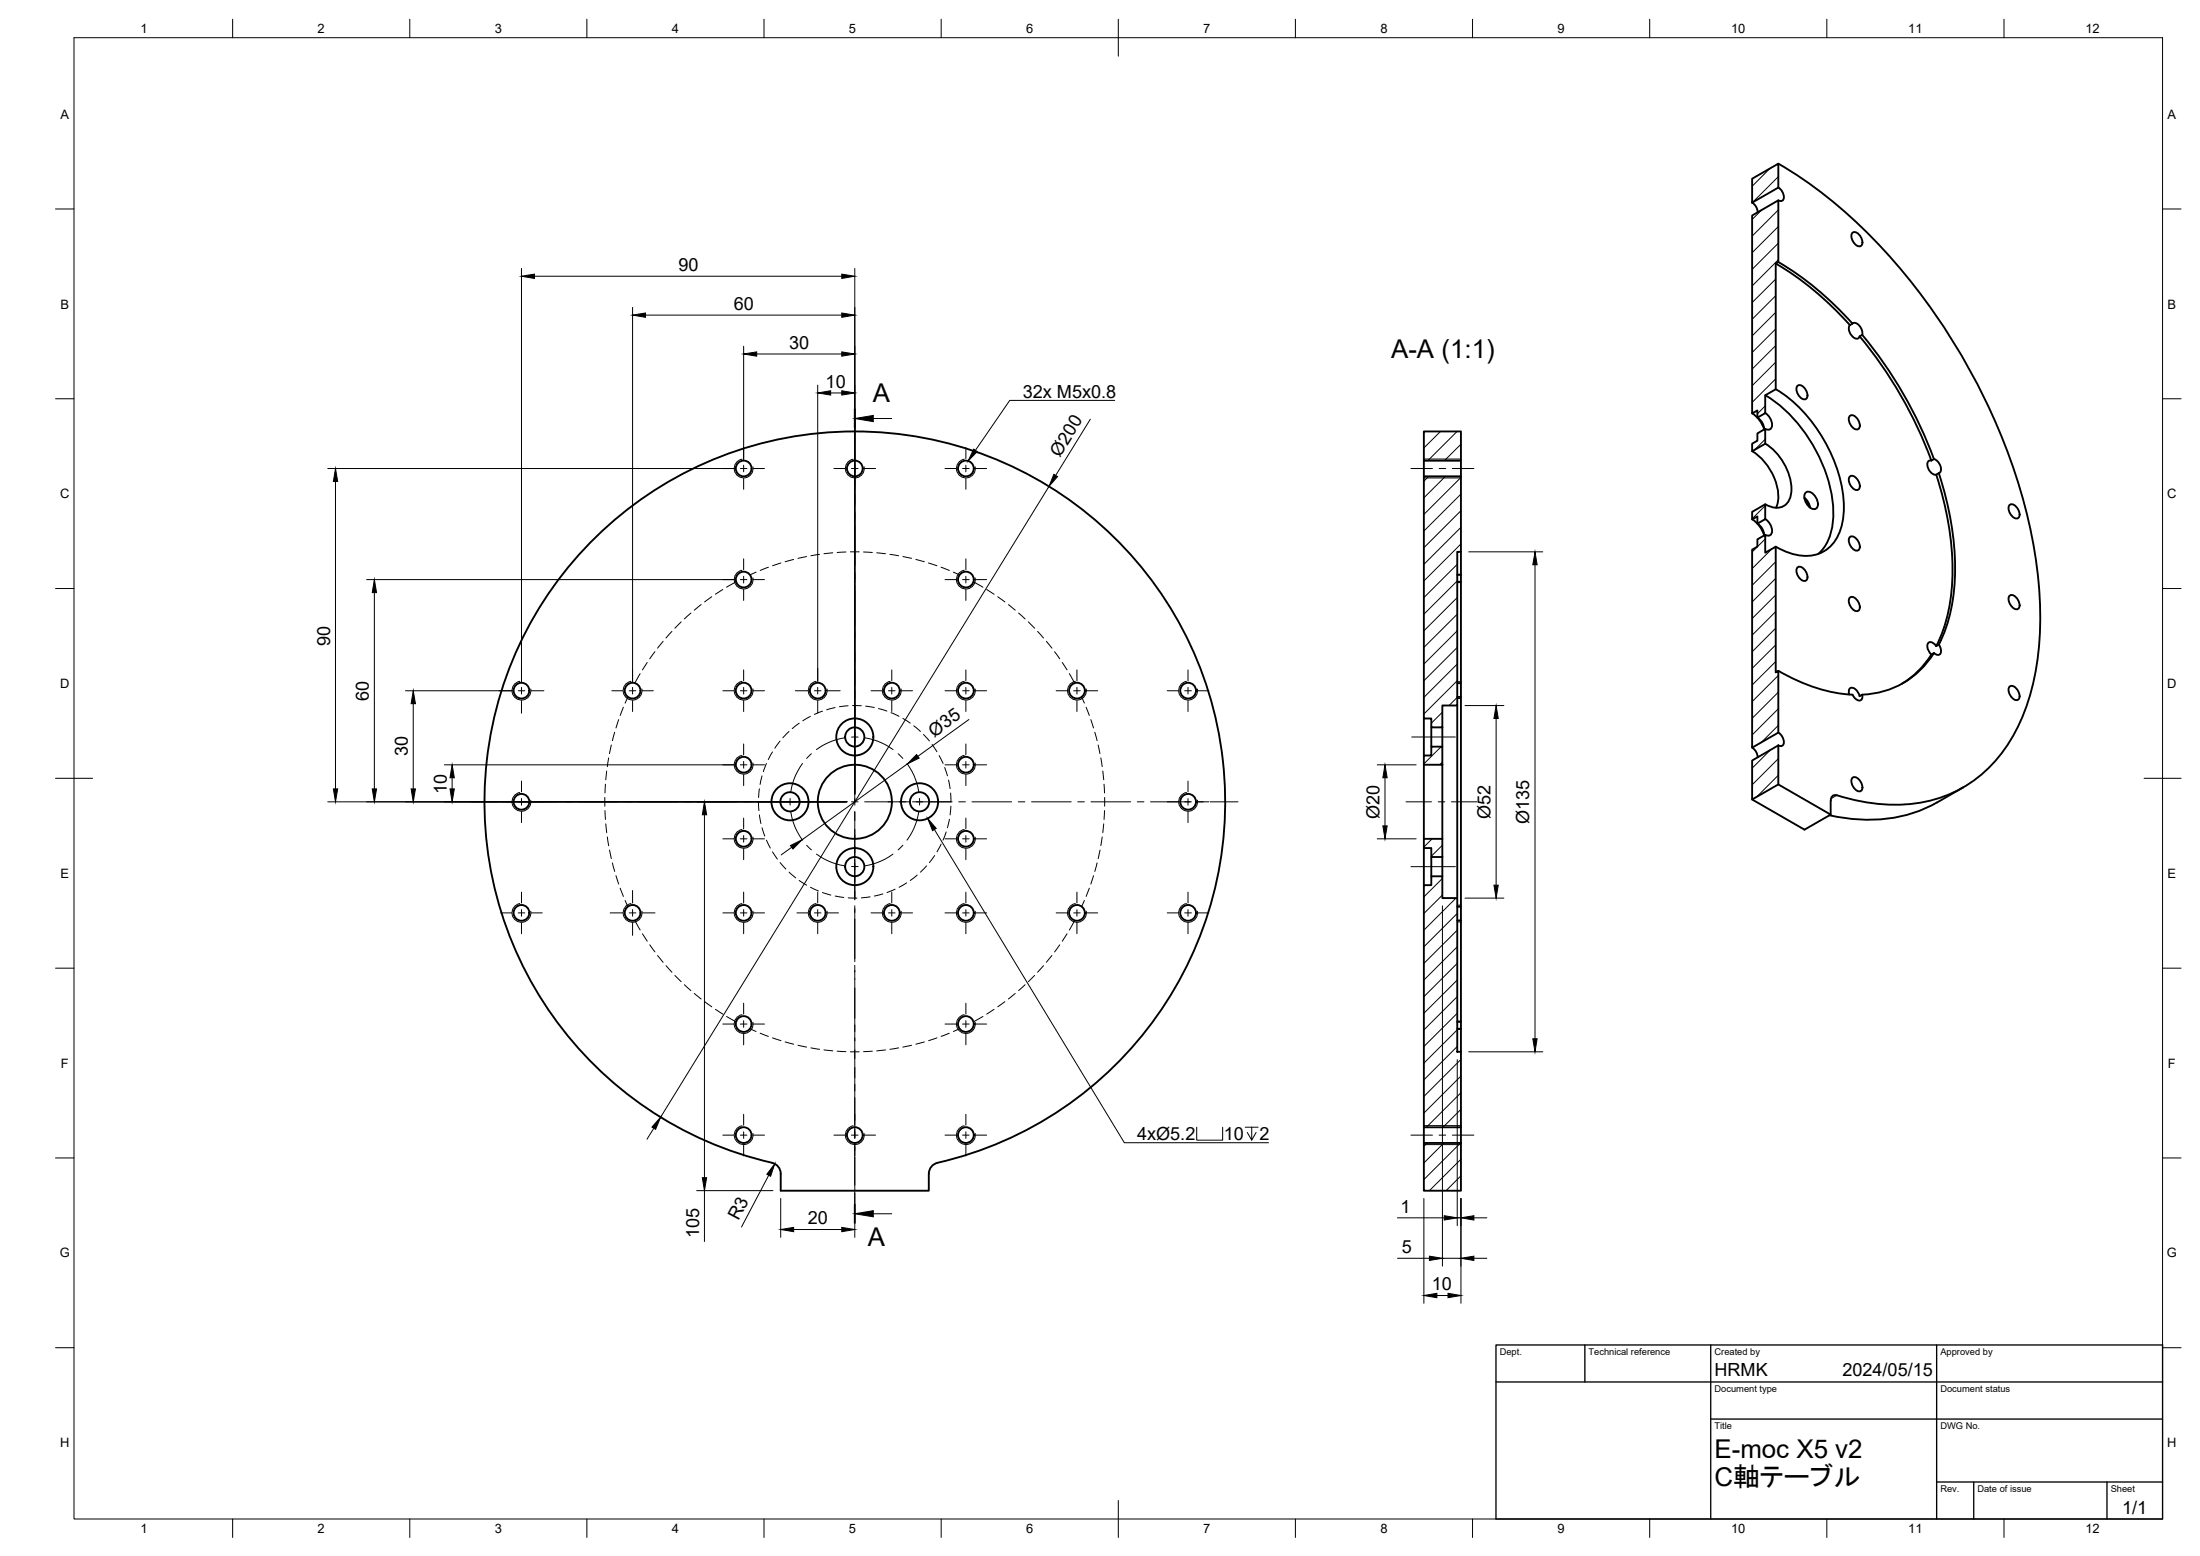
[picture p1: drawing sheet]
<svg xmlns="http://www.w3.org/2000/svg" width="594mm" height="420mm" viewBox="0 0 594 420" stroke-linecap="round" stroke-linejoin="round" font-family="sans-serif">
<!-- layer: Visible -->
<g fill="none" stroke="#000" stroke-width=".51">
<path d="M473.1 58.2l7.1-4.1v16.7l-.7 .4v33.9l-2.8 1.6v4.9l-2.1 1.2v-2l-1.5 .8zM473.1 48.3l7.1-4.1v6.5l-7.1 4zM473.1 54.7a3.4 3.4 0 0 1 1.5 2.6M480.2 50.6a2.79 2.79 0 0 1 1.2 3.5l-.7 .2-.5-.2M480.2 44.2a134.9 134.9 0 0 1 40.5 38.1 163.6 163.6 0 0 1 28.2 63.9 92.5 92.5 0 0 1-.3 40 42.6 42.6 0 0 1-16 24.8 37.7 37.7 0 0 1-28.1 5.7l-4.2-.8-4.3-1.1a1.24 1.24 0 0 0-1.6 1.4l-.1 3.8-7 4-14.2-8.1M479.5 71.2a83.8 83.8 0 0 1 20 16.6M480.2 70.8a83.8 83.8 0 0 1 20 16.6 1.58 1.58 0 0 1 2.2 .9l.5 1.3v.8M500.2 62.9a1.73 1.73 0 0 1 2.3 1.1l.2 .5a1.21 1.21 0 0 1 .3 1.2 1.21 1.21 0 0 1-1.1 .8 2.82 2.82 0 0 1-1.7-3.6zM499.5 87.8a2.67 2.67 0 0 0 2.1 3.7l.6-.7M500.2 87.4l-.7 .4M502.2 90.8a115.2 115.2 0 0 1 19.3 33.6M502.9 90.4l-.7 .4"/>
<path d="M502.9 90.4a115.2 115.2 0 0 1 19.3 33.6M384.5 116.5h10v7.9h-10zM473.1 111.6a8 8 0 0 1 3.3 4.4 4 4 0 0 0-1.8-3.2M474.6 117l2.1-1.2v4l-3.6 2.1v-2.1l1.5-.8zM476.7 106.7a40.5 40.5 0 0 1 18.4 32 14.3 14.3 0 0 1-4.1 10.9M476.7 119.8a15.2 15.2 0 0 1 7 13.4 4 4 0 0 1-6 3.5l-1-.5M476.7 111.6a3.5 3.5 0 0 1 1.6 4.1 1.14 1.14 0 0 1-1.6 .1M479.5 105.1a40.6 40.6 0 0 1 18.4 31.8 13.8 13.8 0 0 1-4.3 11.2 10.8 10.8 0 0 1-10.8 1.1l-3.3-1.6M485.4 104.2a1.73 1.73 0 0 1 2.2 1.1l.3 .5a1.21 1.21 0 0 1 .2 1.3 1.21 1.21 0 0 1-1 .7 2.82 2.82 0 0 1-1.7-3.6zM499.5 112.3a1.73 1.73 0 0 1 2.3 1.1l.2 .5a1.21 1.21 0 0 1 .3 1.3 1.21 1.21 0 0 1-1.1 .8 2.82 2.82 0 0 1-1.7-3.7zM384.5 128.6h10v20.4h-1v41.5h-4v5.9h-3v-2.4h-2zM384.5 124.4v4.2"/>
<path d="M394.5 124.4v4.2M473.1 138.2l3.6-2v4l-2.1 1.2v-2l-1.5 .9zM473.2 121.8a15.1 15.1 0 0 1 6.9 13.8l-.5 1.5M487.3 134.4l1 1.2 .5 1.4M487.3 134.6l1.3 2.3M487.5 133.1a1.63 1.63 0 0 1 2.5 .7 2.74 2.74 0 0 1 .4 3.6 2.28 2.28 0 0 1-2.6-1.5 2.89 2.89 0 0 1-.3-2.8zM499.5 128.7a1.73 1.73 0 0 1 2.3 1.1l.2 .5a1.21 1.21 0 0 1 .3 1.3 1.21 1.21 0 0 1-1.1 .7 2.82 2.82 0 0 1-1.7-3.6zM521.5 124.4a1.04 1.04 0 0 0-1.1 .5 1.04 1.04 0 0 0 .1 1.1 2.52 2.52 0 0 0 2.3 2.2M522.2 124l-.7 .4M522.2 123.9a2.81 2.81 0 0 1 1.7 3.7l-.3 .2M542.7 136.4a1.73 1.73 0 0 1 2.2 1.1l.3 .5a1.21 1.21 0 0 1 .2 1.2 1.21 1.21 0 0 1-1.1 .8 2.82 2.82 0 0 1-1.6-3.6zM394.5 149v6.2h-1"/>
<path d="M394.5 155.2v1.9h-1M394.5 157.1v27.4M473.1 140.2a7.9 7.9 0 0 1 3.3 4.4 4 4 0 0 0-1.8-3.2M474.6 145.6l2.1-1.2v4.8l2.8-1.6v33.9l.7-.4v16.7l-7.1 4.1v-53.5l1.5-.8zM476.7 140.2a3.5 3.5 0 0 1 1.6 4.1 1.14 1.14 0 0 1-1.6 .1M485.4 153.2a1.73 1.73 0 0 1 2.2 1.1l.3 .5a1.21 1.21 0 0 1 .2 1.3 1.21 1.21 0 0 1-1 .8 2.82 2.82 0 0 1-1.7-3.7zM499.5 145a1.73 1.73 0 0 1 2.3 1.1l.2 .5a1.21 1.21 0 0 1 .3 1.3 1.21 1.21 0 0 1-1.1 .8 2.82 2.82 0 0 1-1.7-3.7zM499.5 161.4a1.73 1.73 0 0 1 2.3 1.1l.2 .5a1.21 1.21 0 0 1 .3 1.3 1.21 1.21 0 0 1-1.1 .7 2.82 2.82 0 0 1-1.7-3.6zM521.5 176.7a24.4 24.4 0 0 1-7.9 8M522.2 176.3l-.7 .5M522.2 176.3a23.5 23.5 0 0 1-19.3 11.3M523.5 174.1l-.7 .4"/>
<path d="M523.6 174.1l.3 .5a1.46 1.46 0 0 1-.5 2.2l-1.1-.5M523.6 174.1a50.4 50.4 0 0 0 3.9-28.8l-1.2-7.4-1.2-5-1.6-5.1-.6 .4a75.4 75.4 0 0 1 3.5 35.3l-.8 3.9a33.8 33.8 0 0 1-2.8 7.1l-.6-.7a.99 .99 0 0 0-1.3-.4 .99 .99 0 0 0-.4 1.3l.4 1.3 .6 .7M542.7 160.9a1.73 1.73 0 0 1 2.2 1.1l.3 .5a1.21 1.21 0 0 1 .2 1.2 1.21 1.21 0 0 1-1.1 .8 2.82 2.82 0 0 1-1.6-3.6zM384.5 194v10M386.5 196.4v5.2M389.5 196.4v5.2M393.5 190.5v52M393.5 184.5h1v3.7h-1M394.5 188.2v56.6M480.2 197.8a2.79 2.79 0 0 1 1.2 3.5l-.7 .1-.5-.1M480.2 181.1a44.5 44.5 0 0 0 20 6.5l.3 .5a1.45 1.45 0 0 0 2.2 .8l.2-1.3M499.4 187.5a1.09 1.09 0 0 1 .1-1.5 1.09 1.09 0 0 1 1.5 .1l.9 1 .3 .9"/>
<path d="M502.9 187.6l-.7 .4M542.7 185.4a1.73 1.73 0 0 1 2.2 1.1l.3 .5a1.21 1.21 0 0 1 .2 1.3 1.21 1.21 0 0 1-1.1 .7 2.82 2.82 0 0 1-1.6-3.6zM384.5 206.5v20M386.5 201.6h3v4.9h-5v-2.5h2zM389.5 206.5v20M473.1 205.4l7.1-4.1v10.5l-7.1 4.1zM473.1 201.9a3.4 3.4 0 0 1 1.5 2.6M480.2 211.8l14.1 8.2M500.2 210a1.73 1.73 0 0 1 2.3 1.2l.2 .4a1.21 1.21 0 0 1 .3 1.3 1.21 1.21 0 0 1-1.1 .8 2.82 2.82 0 0 1-1.7-3.7zM530.1 212.6a70.2 70.2 0 0 1-11.5 6.2 42 42 0 0 1-24.6 1.3M384.5 226.5h5v4.9h-3v-2.4h-2zM384.5 229v10"/>
<path d="M386.5 236.6h3v5.9h4v41.5h1v20.4h-10v-65.4h2zM386.5 231.4v5.2M389.5 231.4v5.2M393.5 244.8h1v3.7h-1M394.5 248.5v27.4M393.5 275.9h1v1.9h-1M394.5 277.8v6.2M208.5 314a2.99 2.99 0 0 1 2.3 2.9M208.5 314a100 100 0 0 1-60.2-153.9 100 100 0 0 1 165.2 .1 100 100 0 0 1-60.3 153.8 2.99 2.99 0 0 0-2.4 2.9M210.8 316.9v4.6h40v-4.6M384.5 308.6h10v12.9h-10zM384.5 304.4v4.2"/>
<path d="M394.5 304.4v4.2"/>
<circle cx="200.8" cy="126.5" r="2.13"/>
<circle cx="230.8" cy="126.5" r="2.13"/>
<circle cx="260.8" cy="126.5" r="2.13"/>
<circle cx="200.8" cy="156.5" r="2.13"/>
<circle cx="260.8" cy="156.5" r="2.13"/>
<circle cx="140.8" cy="186.5" r="2.13"/>
<circle cx="170.8" cy="186.5" r="2.13"/>
<circle cx="200.8" cy="186.5" r="2.13"/>
<circle cx="220.8" cy="186.5" r="2.13"/>
<circle cx="230.8" cy="199" r="2.59"/>
<circle cx="230.8" cy="199" r="5"/>
<circle cx="240.8" cy="186.5" r="2.13"/>
<circle cx="260.8" cy="186.5" r="2.13"/>
<circle cx="290.8" cy="186.5" r="2.13"/>
<circle cx="320.8" cy="186.5" r="2.13"/>
<circle cx="140.8" cy="216.5" r="2.13"/>
<circle cx="200.8" cy="206.5" r="2.13"/>
<circle cx="213.3" cy="216.5" r="5"/>
<circle cx="213.3" cy="216.5" r="2.59"/>
<circle cx="230.8" cy="216.5" r="10"/>
<circle cx="248.3" cy="216.5" r="5"/>
<circle cx="248.3" cy="216.5" r="2.59"/>
<circle cx="260.8" cy="206.5" r="2.13"/>
<circle cx="320.8" cy="216.5" r="2.13"/>
<circle cx="200.8" cy="226.5" r="2.13"/>
<circle cx="230.8" cy="234" r="2.59"/>
<circle cx="230.8" cy="234" r="5"/>
<circle cx="260.8" cy="226.5" r="2.13"/>
<circle cx="140.8" cy="246.5" r="2.13"/>
<circle cx="170.8" cy="246.5" r="2.13"/>
<circle cx="200.8" cy="246.5" r="2.13"/>
<circle cx="220.8" cy="246.5" r="2.13"/>
<circle cx="240.8" cy="246.5" r="2.13"/>
<circle cx="260.8" cy="246.5" r="2.13"/>
<circle cx="290.8" cy="246.5" r="2.13"/>
<circle cx="320.8" cy="246.5" r="2.13"/>
<circle cx="200.8" cy="276.5" r="2.13"/>
<circle cx="260.8" cy="276.5" r="2.13"/>
<circle cx="200.8" cy="306.5" r="2.13"/>
<circle cx="230.8" cy="306.5" r="2.13"/>
<circle cx="260.8" cy="306.5" r="2.13"/>
</g>
<!-- layer: Hidden -->
<g fill="none" stroke="#000" stroke-width=".27">
<path d="M195.2 159.2l-2 1.3M198.8 157.1l-2.6 1.5M204.2 154.5l-1.7 .7M207.5 153.2l-2.2 .8M210.9 152l-2.3 .8M214.3 151.1l-2.3 .6M217.8 150.3l-2.3 .5M221.3 149.7l-2.3 .4M224.9 149.3l-2.4 .2M228.4 149.1l-2.3 .1M229.6 149h2.4M233.2 149.1l2.4 .1"/>
<path d="M236.7 149.3l2.4 .2M240.3 149.7l2.4 .4M243.8 150.3l2.3 .5M247.3 151.1l2.3 .6M250.7 152l2.3 .8M254.1 153.2l2.2 .8M257.5 154.5l1.6 .7M262.8 157.1l2.6 1.5M266.4 159.2l2 1.3M174.8 178.9l-1.3 2M176.8 176l-1.3 1.9M179.1 173.2l-1.5 1.8"/>
<path d="M181.4 170.5l-1.6 1.8M183.9 167.9l-1.7 1.7M186.6 165.5l-1.8 1.6M189.3 163.3l-1.8 1.5M192.2 161.1l-1.9 1.4M269.4 161.1l2 1.4M272.3 163.3l1.9 1.5M275.1 165.5l1.7 1.6M277.7 167.9l1.7 1.7M280.2 170.5l1.6 1.8M282.6 173.2l1.5 1.8M284.8 176l1.4 1.9"/>
<path d="M286.9 178.9l1.2 2M166 197.7l-.6 2.3M167.1 194.3l-.8 2.3M168.3 191l-.8 2.2M169.5 188.2l-.7 1.7M172.9 181.9l-1.5 2.6M213.1 197.5l-1.7 1.7M215.8 195.3l-1.9 1.4M218.8 193.4l-2 1.2M222.1 192l-2.2 .9M225.5 191.1l-2.3 .6M229 190.6l-2.3 .2"/>
<path d="M230.2 190.5l2.4 .1M233.7 190.7l2.4 .4M237.2 191.3l2.3 .7M240.6 192.4l2.2 1M243.8 194l2 1.3M246.7 196l1.8 1.5M249.4 198.3l1.6 1.8M288.8 181.9l1.4 2.6M292.1 188.2l.7 1.7M293.3 191l.9 2.2M294.6 194.3l.7 2.3M295.6 197.7l.6 2.3"/>
<path d="M163.3 215.3v2.4M163.4 218.9l.1 2.4M163.5 211.8l-.1 2.3M163.8 208.2l-.2 2.4M164.4 204.7l-.4 2.3M165.1 201.2l-.5 2.3M204.8 216.5l.1 2.4M205.1 213l-.2 2.3M205.8 209.5l-.5 2.3M207 206.2l-.9 2.2M208.6 203l-1.1 2.1M210.6 200.1l-1.4 1.9"/>
<path d="M251.7 201l1.3 2M253.6 204l1.1 2.1M255.1 207.2l.7 2.3M256.1 210.6l.5 2.4M256.7 214.1l.1 2.4M256.8 217.7l-.2 2.3M296.5 201.2l.5 2.3M297.3 204.7l.3 2.3M297.8 208.2l.2 2.4M298.1 211.8l.2 2.3M298.3 218.9l-.2 2.4M298.3 215.3v2.4"/>
<path d="M163.6 222.5l.2 2.3M164 226l.4 2.4M164.6 229.5l.5 2.4M165.4 233l.6 2.3M166.3 236.5l.8 2.2M167.5 239.8l.8 2.3M205.1 220l.4 2.4M205.8 223.5l.7 2.3M207 226.9l1 2.1M208.6 230l1.3 2M210.7 232.9l1.5 1.8M213.1 235.5l1.8 1.5"/>
<path d="M215.8 237.7l2 1.3M218.9 239.6l2.1 1M244.8 238.4l-2 1.2M247.7 236.3l-1.9 1.4M250.2 233.8l-1.6 1.7M252.4 231l-1.4 1.9M254.1 227.9l-1.1 2.1M255.5 224.6l-.8 2.3M256.4 221.2l-.6 2.3M294.2 239.8l-.9 2.3M295.3 236.5l-.7 2.2M296.2 233l-.6 2.3"/>
<path d="M297.1 229.5l-.6 2.4M297.6 226l-.3 2.3M298 222.5l-.2 2.3M168.8 243.2l.7 1.6M171.4 248.5l1.5 2.6M173.5 252.1l1.3 2M175.5 255.1l1.3 1.9M177.6 258l1.5 1.9M222.1 241l2.3 .7M225.5 242l2.4 .3M229 242.4l2.4 .1M234.9 242.2l-2.3 .2"/>
<path d="M238.4 241.4l-2.3 .6M241.7 240.1l-2.2 .9M284.1 258l-1.5 1.8M286.2 255.1l-1.4 1.9M288.1 252.1l-1.2 2M290.2 248.5l-1.4 2.6M292.8 243.1l-.7 1.7M179.9 260.8l1.5 1.7M182.2 263.4l1.7 1.7M184.8 265.9l1.8 1.6M187.5 268.3l1.8 1.4M190.3 270.5l1.9 1.4"/>
<path d="M193.2 272.5l2 1.3M196.2 274.5l2.6 1.4M202.5 277.8l1.7 .7M205.3 279l2.2 .8M256.3 279l-2.2 .8M259.1 277.8l-1.6 .7M265.4 274.5l-2.6 1.4M268.4 272.5l-2 1.3M271.4 270.5l-2 1.4M274.2 268.3l-1.9 1.4M276.8 265.9l-1.7 1.6M279.4 263.4l-1.7 1.7"/>
<path d="M281.8 260.8l-1.6 1.7M208.6 280.2l2.3 .8M212 281.3l2.3 .7M215.5 282.2l2.3 .5M219 283l2.3 .3M222.5 283.5l2.4 .3M226.1 283.8l2.3 .2M229.6 284h2.4M235.6 283.8l-2.4 .2M239.1 283.5l-2.4 .3M242.7 283l-2.4 .3M246.1 282.2l-2.3 .5"/>
<path d="M249.6 281.3l-2.3 .7M253 280.2l-2.2 .8"/>
</g>
<!-- layer: Visible Narrow -->
<g fill="none" stroke="#000" stroke-width=".27">
<path d="M200.4 124a2.55 2.55 0 0 0-2.1 2.9 2.55 2.55 0 0 0 3 2.1 2.55 2.55 0 0 0 2-2.9M230.4 124a2.55 2.55 0 0 0-2.1 2.9 2.55 2.55 0 0 0 3 2.1 2.55 2.55 0 0 0 2-2.9M260.4 124a2.55 2.55 0 0 0-2.1 2.9 2.55 2.55 0 0 0 3 2.1 2.55 2.55 0 0 0 2-2.9M384.5 129.1h10M384.5 124h10M200.4 154a2.55 2.55 0 0 0-2.1 2.9 2.55 2.55 0 0 0 3 2.1 2.55 2.55 0 0 0 2-2.9M260.4 154a2.55 2.55 0 0 0-2.1 2.9 2.55 2.55 0 0 0 3 2.1 2.55 2.55 0 0 0 2-2.9M393.5 157.3h1M393.5 155h1M140.4 184a2.55 2.55 0 0 0-2.1 2.9 2.55 2.55 0 0 0 3 2.1 2.55 2.55 0 0 0 2-3M170.4 184a2.55 2.55 0 0 0-2.1 2.9 2.55 2.55 0 0 0 3 2.1 2.55 2.55 0 0 0 2-3M200.4 184a2.55 2.55 0 0 0-2.1 2.9 2.55 2.55 0 0 0 3 2.1 2.55 2.55 0 0 0 2-3"/>
<path d="M220.4 184a2.55 2.55 0 0 0-2.1 2.9 2.55 2.55 0 0 0 3 2.1 2.55 2.55 0 0 0 2-3M240.4 184a2.55 2.55 0 0 0-2.1 2.9 2.55 2.55 0 0 0 3 2.1 2.55 2.55 0 0 0 2-3M260.4 184a2.55 2.55 0 0 0-2.1 2.9 2.55 2.55 0 0 0 3 2.1 2.55 2.55 0 0 0 2-3M290.4 184a2.55 2.55 0 0 0-2.1 2.9 2.55 2.55 0 0 0 3 2.1 2.55 2.55 0 0 0 2-3M320.4 184a2.55 2.55 0 0 0-2.1 2.9 2.55 2.55 0 0 0 3 2.1 2.55 2.55 0 0 0 2-3M393.5 188.6h1M393.5 184.1h1M140.4 214a2.55 2.55 0 0 0-2.1 2.9 2.55 2.55 0 0 0 3 2.1 2.55 2.55 0 0 0 2-2.9M200.4 204a2.55 2.55 0 0 0-2.1 2.9 2.55 2.55 0 0 0 3 2.1 2.55 2.55 0 0 0 2-3M260.4 204a2.55 2.55 0 0 0-2.1 2.9 2.55 2.55 0 0 0 3 2.1 2.55 2.55 0 0 0 2-3M320.4 214a2.55 2.55 0 0 0-2.1 2.9 2.55 2.55 0 0 0 3 2.1 2.55 2.55 0 0 0 2-2.9M496 214.8l-1.6 .9"/>
<path d="M200.4 224a2.55 2.55 0 0 0-2.1 2.9 2.55 2.55 0 0 0 3 2.1 2.55 2.55 0 0 0 2-2.9M260.4 224a2.55 2.55 0 0 0-2.1 2.9 2.55 2.55 0 0 0 3 2.1 2.55 2.55 0 0 0 2-2.9M140.4 244a2.55 2.55 0 0 0-2.1 2.9 2.55 2.55 0 0 0 3 2.1 2.55 2.55 0 0 0 2-2.9M170.4 244a2.55 2.55 0 0 0-2.1 2.9 2.55 2.55 0 0 0 3 2.1 2.55 2.55 0 0 0 2-2.9M200.4 244a2.55 2.55 0 0 0-2.1 2.9 2.55 2.55 0 0 0 3 2.1 2.55 2.55 0 0 0 2-2.9M220.4 244a2.55 2.55 0 0 0-2.1 2.9 2.55 2.55 0 0 0 3 2.1 2.55 2.55 0 0 0 2-2.9M240.4 244a2.55 2.55 0 0 0-2.1 2.9 2.55 2.55 0 0 0 3 2.1 2.55 2.55 0 0 0 2-2.9M260.4 244a2.55 2.55 0 0 0-2.1 2.9 2.55 2.55 0 0 0 3 2.1 2.55 2.55 0 0 0 2-2.9M290.4 244a2.55 2.55 0 0 0-2.1 2.9 2.55 2.55 0 0 0 3 2.1 2.55 2.55 0 0 0 2-2.9M320.4 244a2.55 2.55 0 0 0-2.1 2.9 2.55 2.55 0 0 0 3 2.1 2.55 2.55 0 0 0 2-2.9M393.5 248.9h1M393.5 244.4h1"/>
<path d="M200.4 274a2.55 2.55 0 0 0-2.1 3 2.55 2.55 0 0 0 3 2 2.55 2.55 0 0 0 2-2.9M260.4 274a2.55 2.55 0 0 0-2.1 3 2.55 2.55 0 0 0 3 2 2.55 2.55 0 0 0 2-2.9M393.5 278h1M393.5 275.7h1M200.4 304a2.55 2.55 0 0 0-2.1 2.9 2.55 2.55 0 0 0 3 2.1 2.55 2.55 0 0 0 2-2.9M230.4 304a2.55 2.55 0 0 0-2.1 2.9 2.55 2.55 0 0 0 3 2.1 2.55 2.55 0 0 0 2-2.9M260.4 304a2.55 2.55 0 0 0-2.1 2.9 2.55 2.55 0 0 0 3 2.1 2.55 2.55 0 0 0 2-2.9M384.5 304h10M384.5 309.1h10"/>
</g>
<!-- layer: BORDER -->
<g fill="none" stroke="#000" stroke-width=".27">
<path d="M20 10.2h564v400h-564zM62.8 5.2v5M110.7 5.2v5M158.5 5.2v5M206.3 5.2v5M254.1 5.2v5M302 5.2v10M349.8 5.2v5M397.6 5.2v5M445.5 5.2v5M493.3 5.2v5M541.1 5.2v5"/>
<path d="M15 56.4h5M584 56.4h5M15 107.7h5M584 107.7h5M15 158.9h5M584 158.9h5M15 210.2h10M579 210.2h10M15 261.4h5M584 261.4h5M15 312.7h5M584 312.7h5"/>
<path d="M15 363.9h5M584 363.9h5M62.8 410.2v5M110.7 410.2v5M158.5 410.2v5M206.3 410.2v5M254.1 410.2v5M302 405.2v10M349.8 410.2v5M397.6 410.2v5M445.5 410.2v5M493.3 410.2v5"/>
<path d="M541.1 410.2v5"/>
</g>
<!-- layer: TITLEBLOCK -->
<path d="M404 363.2h180v47h-180zM404 373.2h180M428 363.2v10M462 363.2v47M523 363.2v47M462 383.2h122M523 400.2h61M533 400.2v10M569 400.2v10" fill="none" stroke="#000" stroke-width=".36"/>
<!-- layer: Smart Centers -->
<g fill="none" stroke="#000" stroke-width=".27">
<path d="M230.8 113v7.6M195.2 126.5h2.9M199.9 126.5h1.8M200.8 120.9v2.9M200.8 125.6v1.8M200.8 129.2v2.9M203.5 126.5h2.9M225.2 126.5h2.9M229.9 126.5h1.8M230.8 120.9v3.2M230.8 125.6v11M230.8 138.4v1.8"/>
<path d="M233.5 126.5h2.9M255.2 126.5h2.9M259.9 126.5h1.8M260.8 120.9v2.9M260.8 125.6v1.8M260.8 129.2v2.9M263.5 126.5h2.9M381 126.5h5.8M388.6 126.5h1.8M392.2 126.5h5.8M195.2 156.5h2.9M199.9 156.5h1.8"/>
<path d="M200.8 150.9v2.9M200.8 155.6v1.8M200.8 159.2v2.9M203.5 156.5h2.9M230.8 142v10.7M230.8 154.5v1.8M230.8 158.1v10.7M255.2 156.5h2.9M259.9 156.5h1.8M260.8 150.9v2.9M260.8 155.6v1.8M260.8 159.2v2.9"/>
<path d="M263.5 156.5h2.9M230.8 170.6v1.8M230.8 174.1v10.7M134.7 186.5h3.4M139.9 186.5h1.8M140.8 180.4v3.4M140.8 185.6v1.8M140.8 189.2v3.4M143.5 186.5h3.4M165.2 186.5h2.9M169.9 186.5h1.8M170.8 180.9v2.9"/>
<path d="M170.8 185.6v1.8M170.8 189.2v2.9M173.5 186.5h2.9M195.2 186.5h2.9M199.9 186.5h1.8M200.8 180.9v2.9M200.8 185.6v1.8M200.8 189.2v2.9M203.5 186.5h2.9M214.8 186.5h3.3M219.9 186.5h1.8M220.8 180.4v3.4"/>
<path d="M220.8 185.6v1.8M220.8 189.2v3.4M223.5 186.5h3.4M228.1 199.2a17.6 17.6 0 0 0-7.6 3.2M229.9 199h1.8M230.8 186.6v1.8M230.8 190.2v10.7M233.5 199.2a17.6 17.6 0 0 1 7.7 3.2M235.2 186.5h2.9M239.9 186.5h1.8M240.8 180.9v2.9M240.8 185.6v1.8"/>
<path d="M240.8 189.2v2.9M243.5 186.5h2.9M255.2 186.5h2.9M259.9 186.5h1.8M260.8 180.9v2.9M260.8 185.6v1.8M260.8 189.2v2.9M263.5 186.5h2.9M285.2 186.5h2.9M289.9 186.5h1.8M290.8 180.9v2.9M290.8 185.6v1.8"/>
<path d="M290.8 189.2v2.9M293.5 186.5h2.9M315.2 186.5h2.9M319.9 186.5h1.8M320.8 180.9v2.9M320.8 185.6v1.8M320.8 189.2v2.9M323.5 186.5h2.9M381.2 199h11.8M127.3 216.5h7.6M135.2 216.5h3.2M139.9 216.5h11"/>
<path d="M140.8 210.9v2.9M140.8 215.6v1.8M140.8 219.2v2.9M152.7 216.5h1.8M156.3 216.5h10.7M168.8 216.5h1.8M172.4 216.5h10.7M184.9 216.5h1.7M188.4 216.5h10.8M195.2 206.5h2.9M199.9 206.5h1.8M200.8 200.9v2.9"/>
<path d="M200.8 205.6v1.8M200.8 209.2v2.9M200.9 216.5h1.8M203.5 206.5h2.9M204.5 216.5h10.7M213.4 215.6v1.8M213.5 219.2a16.7 16.7 0 0 0 3.2 7.6M216 216.5h12.1M216.7 206.2a16.9 16.9 0 0 0-3.2 7.6M219.1 203.5l-1.3 1.3M229.9 216.5h1.8M230.8 201.7v12.1"/>
<path d="M230.8 215.6v1.8M230.8 219.2v12.1M233.5 216.5h12.1M242.5 203.5l1.3 1.3M244.9 206.2a17 17 0 0 1 3.2 7.6M246.4 216.5h10.7M248.1 219.2a17 17 0 0 1-3.2 7.6M248.3 215.6v1.8M255.2 206.5h2.9M258.9 216.5h1.8M259.9 206.5h1.8M260.8 200.9v2.9"/>
<path d="M260.8 205.6v1.8M260.8 209.2v2.9M262.5 216.5h10.7M263.5 206.5h2.9M275 216.5h1.8M278.6 216.5h10.7M291 216.5h1.8M294.6 216.5h10.7M307.1 216.5h1.8M310.7 216.5h11M320.8 210.9v2.9M320.8 215.6v1.8"/>
<path d="M320.8 219.2v2.9M323.2 216.5h3.2M326.8 216.5h7.5M379.7 216.5h6.9M388.4 216.5h1.7M391.9 216.5h6.9M195.2 226.5h2.9M199.9 226.5h1.8M200.8 220.9v2.9M200.8 225.6v1.8M200.8 229.2v2.9M203.5 226.5h2.9"/>
<path d="M217.8 228.2l1.3 1.3M220.5 230.6a17.6 17.6 0 0 0 7.6 3.2M229.9 234h1.8M230.8 232.1v10.7M241.2 230.6a17.6 17.6 0 0 1-7.7 3.2M243.8 228.2l-1.3 1.3M255.2 226.5h2.9M259.9 226.5h1.8M260.8 220.9v2.9M260.8 225.6v1.8M260.8 229.2v2.9M263.5 226.5h2.9"/>
<path d="M381 234h12M135.2 246.5h2.9M139.9 246.5h1.8M140.8 240.9v2.9M140.8 245.6v1.8M140.8 249.2v2.9M143.5 246.5h2.9M164.8 246.5h3.3M169.9 246.5h1.8M170.8 240.5v3.3M170.8 245.6v1.8M170.8 249.2v3.4"/>
<path d="M173.5 246.5h3.4M195.2 246.5h2.9M199.9 246.5h1.8M200.8 240.9v2.9M200.8 245.6v1.8M200.8 249.2v2.9M203.5 246.5h2.9M215.2 246.5h2.9M219.9 246.5h1.8M220.8 240.9v2.9M220.8 245.6v1.8M220.8 249.2v2.9"/>
<path d="M223.5 246.5h2.9M230.8 244.6v1.8M230.8 248.2v10.7M235.2 246.5h2.9M239.9 246.5h1.8M240.8 240.9v2.9M240.8 245.6v1.8M240.8 249.2v2.9M243.5 246.5h2.9M255.2 246.5h2.9M259.9 246.5h1.8M260.8 240.9v2.9"/>
<path d="M260.8 245.6v1.8M260.8 249.2v2.9M263.5 246.5h2.9M285.2 246.5h2.9M289.9 246.5h1.8M290.8 240.9v2.9M290.8 245.6v1.8M290.8 249.2v2.9M293.5 246.5h2.9M315.2 246.5h2.9M319.9 246.5h1.8M320.8 240.9v2.9"/>
<path d="M320.8 245.6v1.8M320.8 249.2v2.9M323.5 246.5h2.9M195.2 276.5h2.9M199.9 276.5h1.8M200.8 270.9v2.9M200.8 275.6v1.8M200.8 279.2v2.9M203.5 276.5h2.9M230.8 260.7v1.8M230.8 264.2v10.8M230.8 276.8v1.7"/>
<path d="M255.2 276.5h2.9M259.9 276.5h1.8M260.8 270.9v2.9M260.8 275.6v1.8M260.8 279.2v2.9M263.5 276.5h2.9M230.8 280.3v10.7M230.8 292.8v1.8M230.8 296.4v11M195.2 306.5h2.9M199.9 306.5h1.8M200.8 300.9v2.9"/>
<path d="M200.8 305.6v1.8M200.8 309.2v2.9M203.5 306.5h2.9M225.2 306.5h2.9M229.9 306.5h1.8M230.8 308.9v3.2M230.8 312.5v7.5M233.5 306.5h2.9M255.2 306.5h2.9M259.9 306.5h1.8M260.8 300.9v2.9M260.8 305.6v1.8"/>
<path d="M260.8 309.2v2.9M263.5 306.5h2.9M381 306.5h5.8M388.6 306.5h1.8M392.2 306.5h5.8"/>
</g>
<!-- layer: Leaders -->
<path d="M252.3 224l51.3 84.6h38.9M323.2 304.4v3.5h7v-3.5M336.3 304.4h3.4M338 304.4v3.5l-1.2-2.1M339.2 305.8l-1.2 2.1" fill="none" stroke="#000" stroke-width=".27"/>
<path d="M250.5 221l2.3 2.7-1 .6z" fill="#000" stroke="#000" stroke-width=".27"/>
<!-- layer: FD_Dimensions -->
<g fill="none" stroke="#000" stroke-width=".27">
<path d="M140.8 72.5v111.9M144.3 74.6h83M230.8 72.5v141.9M170.8 83v101.4M174.3 85.1h53M200.8 93.5v30.9M204.3 95.6h23M220.8 104v80.4M224.3 106.1h3M294.4 113.2l-9.3 15.2M88.5 126.5h110.2M90.6 130v83"/>
<path d="M283.3 131.4l-104.9 170.3M99 156.5h99.7M396.6 149h20M414.5 152.5v128M101.1 160v53M109.5 186.5h29.2M111.6 190v23M261.6 194.3l-13.8 9.9M395.6 190.5h10.5M404 194v45M88.5 216.5h140.2M120 206.5h78.7"/>
<path d="M122.1 210v3M245 206.3l-28.4 20.4M371.9 206.5h10.5M374 210v13M190.2 220v98M213.8 228.8l-2.9 2M371.9 226.5h10.5M389.5 244.6v97.3M395.6 242.5h10.5M393.5 286.1v44.9M396.6 284h20M176.6 304.7l-1.9 2.9"/>
<path d="M207.6 317.4l-7.4 13.9M188.1 321.5h20.6M190.2 321.5v13.7M210.8 323.6v10.5M214.3 332h13M230.8 322.1v12M377.4 328.8h12.6M377.4 339.8h8.6M384.5 323.6v28.3M389.5 339.8h5M393.5 328.8h1M394.5 323.6v28.3"/>
<path d="M398 328.8h3.5M398 339.8h3.5M388 349.8h3"/>
</g>
<g fill="#000" stroke="#000" stroke-width=".27">
<path d="M140.8 74.6l3.5-.6v1.2zM227.3 74l3.5 .6-3.5 .6zM170.8 85.1l3.5-.6v1.2zM200.8 95.6l3.5-.6v1.2zM227.3 95l3.5 .6-3.5 .6zM227.3 84.5l3.5 .6-3.5 .6zM220.8 106.1l3.5-.6v1.2zM227.3 105.5l3.5 .6-3.5 .6zM90.6 126.5l.6 3.5h-1.2zM284.6 128.1l1 .6-2.3 2.7zM414.5 149l.6 3.5h-1.2zM101.1 156.5l.6 3.5h-1.2z"/>
<path d="M111.6 186.5l.6 3.5h-1.2zM404 190.5l.6 3.5h-1.2zM90 213h1.2l-.6 3.5zM100.5 213h1.2l-.6 3.5zM111 213h1.2l-.6 3.5zM122.1 206.5l.6 3.5h-1.2zM121.5 213h1.2l-.6 3.5zM247.5 203.8l.7 .9-3.2 1.6zM374 206.5l.6 3.5h-1.2zM190.2 216.5l.6 3.5h-1.1zM213.4 228.3l3.2-1.6-2.5 2.6zM373.4 223h1.2l-.6 3.5z"/>
<path d="M403.4 239h1.2l-.6 3.5zM413.9 280.5h1.2l-.6 3.5zM178.4 301.7l-1.4 3.2-1-.6zM189.7 318h1.1l-.6 3.5zM209.2 314.3l-1.1 3.3-1-.5zM210.8 332l3.5-.6v1.2zM227.3 331.4l3.5 .6-3.5 .6zM386 339.2l3.5 .6-3.5 .6zM390 328.3l3.5 .5-3.5 .6zM394.5 328.8l3.5-.5v1.1zM394.5 339.8l3.5-.6v1.2zM384.5 349.8l3.5-.6v1.2z"/>
<path d="M391 349.2l3.5 .6-3.5 .6z"/>
</g>
<!-- layer: Hole Notes -->
<path d="M262.9 121.3l1 .6-2.5 2.6z" fill="#000" stroke="#000" stroke-width=".27"/>
<path d="M301 108.1h-28.3l-9.3 13.5" fill="none" stroke="#000" stroke-width=".27"/>
<!-- layer: Hatching -->
<g fill="none" stroke="#000" stroke-width=".27">
<path d="M475.7 56.7l-2.6 2.6M477.9 45.6l-4.8 4.7M480.2 47.7l-7 7M480.2 56.7l-7.1 7.1M479.5 75.4l-6.4 6.3M479.5 79.8l-6.4 6.4M480.2 61.2l-7.1 7M480.2 65.7l-7.1 7M480.2 70.1l-7.1 7.1M479.5 84.3l-6.4 6.4M479.5 88.8l-6.4 6.4M479.5 93.3l-6.4 6.4"/>
<path d="M479.5 97.8l-6.4 6.4M389 116.5l-4.5 4.5M393.4 116.5l-7.8 7.9M394.5 120l-4.5 4.4M476.7 109.6l-2.1 2.1M476.7 118.6l-2.9 2.9M479.5 102.3l-6.4 6.3M385.8 128.6l-1.3 1.3M390.3 128.6l-5.8 5.8M394.5 128.9l-10 10M394.5 133.4l-10 10M394.5 137.9l-10 10"/>
<path d="M476.7 136.5l-3.6 3.6M393.5 152.4l-9 9M393.5 156.9l-9 9M394.5 142.4l-10 10M394.5 146.9l-10 10M476.7 145.5l-3.6 3.6M478.5 148.2l-5.4 5.3M479.5 151.7l-6.4 6.4M479.5 156.2l-6.4 6.3M393.5 161.4l-9 8.9M393.5 165.8l-9 9M393.5 170.3l-9 9"/>
<path d="M393.5 174.8l-9 9M393.5 179.3l-9 9M479.5 160.7l-6.4 6.3M479.5 165.1l-6.4 6.4M479.5 169.6l-6.4 6.4M479.5 174.1l-6.4 6.4M479.5 178.6l-6.4 6.4M389.5 192.3l-3 3M393.5 183.8l-9 9M393.5 188.3l-2.2 2.2M480.2 182.4l-7.1 7.1M480.2 186.9l-7.1 7.1"/>
<path d="M480.2 191.4l-7.1 7.1M480.2 195.9l-4.6 4.5M389.2 201.6l-4.7 4.7M389.5 205.8l-.8 .7M478.1 202.5l-5 4.9M480.2 204.9l-7.1 7M480.2 209.3l-5.8 5.8M386.7 226.5l-2.2 2.2M389.5 228.2l-3 3M389.5 237.2l-5 5M389.5 241.7l-5 5M393.2 242.5l-8.7 8.7"/>
<path d="M393.5 246.7l-9 9M393.5 251.2l-9 9M393.5 255.7l-9 8.9M393.5 260.1l-9 9M393.5 264.6l-9 9M393.5 269.1l-9 9M393.5 273.6l-9 9M393.5 278.1l-9 9M393.5 282.6l-9 9M394.5 286.1l-10 10M394.5 290.6l-10 10M394.5 295.1l-9.3 9.3"/>
<path d="M394.5 299.6l-4.8 4.8M385.4 308.6l-.9 .9M389.9 308.6l-5.4 5.4M394.4 308.6l-9.9 9.9M394.5 304l-.4 .4M394.5 313l-8.5 8.5M394.5 317.5l-4 4"/>
</g>
<!-- layer: Section Lines -->
<path d="M230.8 110.5v5M230.8 325.2v5" fill="none" stroke="#000" stroke-width=".51"/>
<g fill="none" stroke="#000" stroke-width=".27">
<path d="M230.8 115.5v15.6M235.8 113h5M230.8 133.5v2.3M230.8 138.2v14.3M230.8 154.9v2.4M230.8 159.7v14.2M230.8 176.3v2.4M230.8 181.1v14.3M230.8 197.8v2.3M230.8 202.5v14.3M230.8 219.2v2.4M230.8 223.9v14.3"/>
<path d="M230.8 240.6v2.4M230.8 245.4v14.3M230.8 262v2.4M230.8 266.8v14.3M230.8 283.5v2.4M230.8 288.2v14.3M230.8 304.9v2.4M230.8 309.7v15.5M235.8 327.7h5"/>
</g>
<path d="M230.8 113l5-.8v1.7zM230.8 327.7l5-.8v1.7z" fill="#000" stroke="#000" stroke-width=".27"/>
<g font-size="7">
<text x="375.6" y="96.8">A-A (1:1)</text>
<text x="235.7" y="108.5">A</text>
<text x="234.3" y="336.3">A</text>
<text x="463" y="393.7">E-moc X5 v2</text>
<text x="463" y="401.2">C軸テーブル</text>
</g>
<g font-size="4.9">
<text x="183.2" y="73.1">90</text>
<text x="198.1" y="83.6">60</text>
<text x="213.1" y="94.1">30</text>
<text x="222.9" y="104.6">10</text>
<text x="276.2" y="107.4">32x M5x0.8</text>
<text x="286.2" y="123.6" transform="rotate(-58 286.2 123.6)">Ø200</text>
<text x="89.1" y="174.4" transform="rotate(-90 89.1 174.4)">90</text>
<text x="99.6" y="189.2" transform="rotate(-90 99.6 189.2)">60</text>
<text x="252.3" y="199.2" transform="rotate(-36 252.3 199.2)">Ø35</text>
<text x="110.1" y="204.2" transform="rotate(-90 110.1 204.2)">30</text>
<text x="120.6" y="214.4" transform="rotate(-90 120.6 214.4)">10</text>
<text x="372.5" y="221.1" transform="rotate(-90 372.5 221.1)">Ø20</text>
<text x="402.5" y="221.1" transform="rotate(-90 402.5 221.1)">Ø52</text>
<text x="413" y="222.5" transform="rotate(-90 413 222.5)">Ø135</text>
<text x="307" y="307.9">4xØ5.2</text>
<text x="330.5" y="307.9">10</text>
<text x="340.1" y="307.9">2</text>
<text x="199.4" y="329.7" transform="rotate(-62 199.4 329.7)">R3</text>
<text x="378.2" y="327.4">1</text>
<text x="188.8" y="334.4" transform="rotate(-90 188.8 334.4)">105</text>
<text x="218.1" y="330.6">20</text>
<text x="378.6" y="338.3">5</text>
<text x="386.6" y="348.4">10</text>
<text x="463" y="371.7">HRMK</text>
<text x="497.5" y="371.7">2024/05/15</text>
<text x="573.1" y="408.8">1/1</text>
</g>
<g font-size="3.5">
<text x="37.9" y="8.9">1</text>
<text x="85.8" y="8.9">2</text>
<text x="133.6" y="8.9">3</text>
<text x="181.4" y="8.9">4</text>
<text x="229.3" y="8.9">5</text>
<text x="277.1" y="8.9">6</text>
<text x="324.9" y="8.9">7</text>
<text x="372.7" y="8.9">8</text>
<text x="420.6" y="8.9">9</text>
<text x="467.4" y="8.9">10</text>
<text x="515.3" y="8.9">11</text>
<text x="563.1" y="8.9">12</text>
<text x="16.3" y="32">A</text>
<text x="585.3" y="32">A</text>
<text x="16.3" y="83.3">B</text>
<text x="585.3" y="83.3">B</text>
<text x="16.2" y="134.6">C</text>
<text x="585.2" y="134.6">C</text>
<text x="16.2" y="185.8">D</text>
<text x="585.2" y="185.8">D</text>
<text x="16.3" y="237">E</text>
<text x="585.3" y="237">E</text>
<text x="16.4" y="288.3">F</text>
<text x="585.4" y="288.3">F</text>
<text x="16.1" y="339.6">G</text>
<text x="585.1" y="339.6">G</text>
<text x="16.2" y="390.8">H</text>
<text x="585.2" y="390.8">H</text>
<text x="37.9" y="413.9">1</text>
<text x="85.8" y="413.9">2</text>
<text x="133.6" y="413.9">3</text>
<text x="181.4" y="413.9">4</text>
<text x="229.3" y="413.9">5</text>
<text x="277.1" y="413.9">6</text>
<text x="324.9" y="413.9">7</text>
<text x="372.7" y="413.9">8</text>
<text x="420.6" y="413.9">9</text>
<text x="467.4" y="413.9">10</text>
<text x="515.3" y="413.9">11</text>
<text x="563.1" y="413.9">12</text>
</g>
<g font-size="2.5">
<text x="405" y="366">Dept.</text>
<text x="429" y="366">Technical reference</text>
<text x="463" y="366">Created by</text>
<text x="524" y="366">Approved by</text>
<text x="463" y="376">Document type</text>
<text x="524" y="376">Document status</text>
<text x="463" y="386">Title</text>
<text x="524" y="386">DWG No.</text>
<text x="524" y="403">Rev.</text>
<text x="534" y="403">Date of issue</text>
<text x="570" y="403">Sheet</text>
</g>
</svg>
